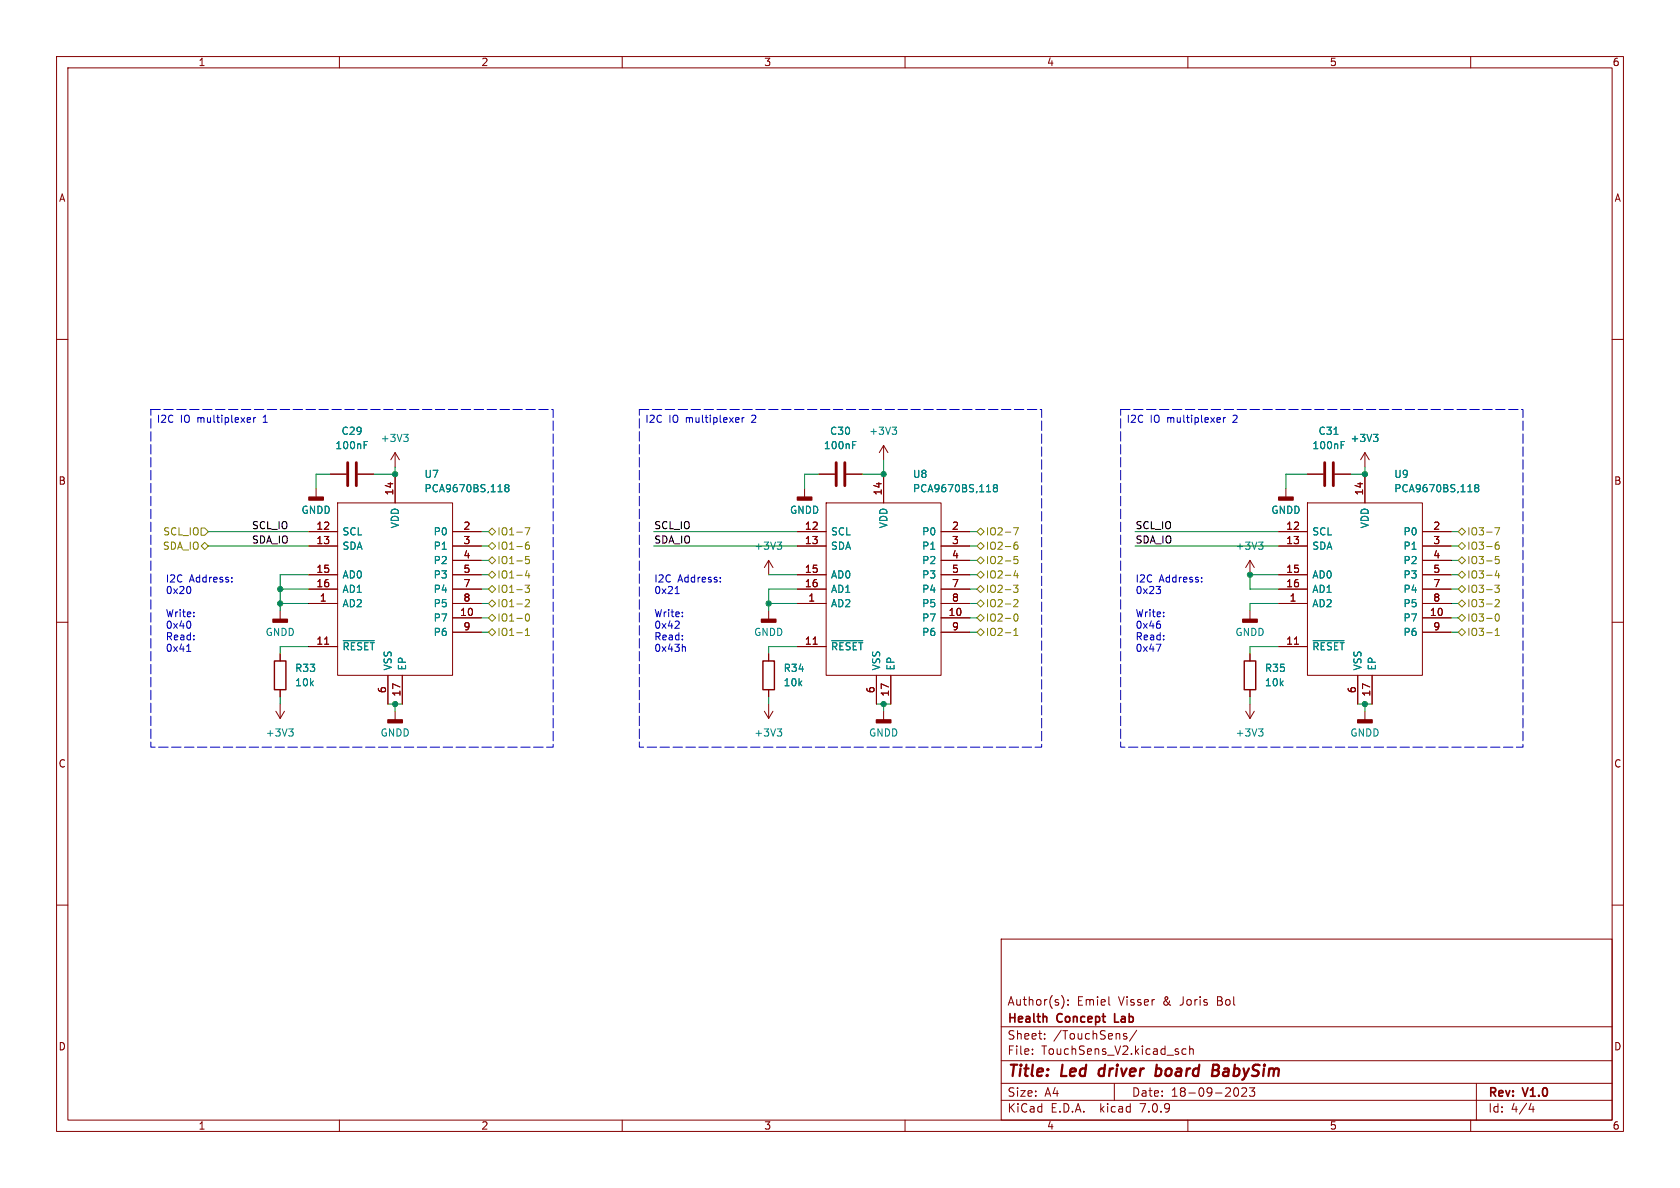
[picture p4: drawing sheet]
<svg xmlns="http://www.w3.org/2000/svg" width="297mm" height="210mm" viewBox="0 0 297 210" stroke-linecap="round" stroke-linejoin="round" font-family="sans-serif">
<g fill="none" stroke="#840000" stroke-width=".18">
<path d="M10 10h277v190h-277zM12 12h273v186h-273zM60 10v2M110 10v2M160 10v2M210 10v2M260 10v2M10 60h2M285 60h2M156.2 78.7l-.8 1.3M156.2 78.7v2.6M156.2 78.7l.8 1.3"/>
<path d="M54.6 94h5.1M54.6 96.5h5.1M55.9 86.4v1.5M58.4 83.8h2.8M59.7 88.9h20.3v30.5h-20.3zM63.2 83.8h2.8M69.8 80v2.6M69.8 83.8v5.1M69.8 80l-.7 1.3M69.8 80l.8 1.3M80 94h5.1M80 96.5h5.1"/>
<path d="M80 99.1h5.1M135.9 99.1l-.8 1.2M135.9 99.1v2.5M135.9 99.1l.8 1.2M141 94h5M141 96.5h5M142.2 86.4v1.5M144.8 83.8h2.8M146 88.9h20.4v30.5h-20.4zM149.6 83.8h2.8M156.2 83.8v5.1M166.4 94h5"/>
<path d="M166.4 96.5h5M166.4 99.1h5M221 99.1v2.5M221 99.1l-.8 1.2M221 99.1l.7 1.2M226.1 94h5M226.1 96.5h5M227.3 86.4v1.5M231.1 88.9h20.4v30.5h-20.4zM231.1 83.8h2.8M236 83.8h2.8M241.3 80l-.8 1.3"/>
<path d="M241.3 80v2.6M241.3 83.8v5.1M241.3 80l.8 1.3M251.5 94h5M251.5 96.5h5M251.5 99.1h5M10 110h2M49.5 108v1.5M49.5 115.6v1.2M54.6 106.7h5.1M54.6 114.3h5.1M54.6 101.6h5.1"/>
<path d="M54.6 104.1h5.1M57.4 113.9h.7M68.6 119.4v5.1M71.1 119.4v5.1M80 106.7h5.1M80 109.2h5.1M80 101.6h5.1M80 104.1h5.1M80 111.8h5.1M135.9 108v1.5M135.9 115.6v1.2M141 106.7h5"/>
<path d="M141 114.3h5M141 101.6h5M141 104.1h5M143.8 113.9h.7M154.9 119.4v5.1M157.5 119.4v5.1M166.4 106.7h5M166.4 109.2h5M166.4 101.6h5M166.4 104.1h5M166.4 111.8h5M221 108v1.5"/>
<path d="M221 115.6v1.2M226.1 106.7h5M226.1 114.3h5M226.1 101.6h5M226.1 104.1h5M228.8 113.9h.8M240 119.4v5.1M242.6 119.4v5.1M251.5 106.7h5M251.5 109.2h5M251.5 101.6h5M251.5 104.1h5"/>
<path d="M251.5 111.8h5M285 110h2M48.8 125.7l.7 1.3M49.5 121.9v1.3M49.5 124.5v2.5M50.3 125.7l-.8 1.3M69.8 125.7v1.6M135.1 125.7l.8 1.3M135.9 121.9v1.3M135.9 124.5v2.5M136.7 125.7l-.8 1.3M156.2 125.7v1.6"/>
<path d="M220.2 125.7l.8 1.3M221 121.9v1.3M221 124.5v2.5M221.7 125.7l-.7 1.3M241.3 125.7v1.6M10 160h2M285 160h2M177 166h108v32h-108zM187.7 176a1.72 1.72 0 0 1 0 2.3M188.8 177.6v.1M188.8 176.8v.1M196.1 177.6l.1 .1"/>
<path d="M60 198v2M110 198v2M160 198v2M177 194.5h108M177 191.5h108M177 187.5h108M177 181.5h108M182.5 186.3v.1M182.5 185.5v.1M184.7 183.6v.1M184.7 182.8v.1M197 191.5v3"/>
<path d="M198.7 183.1l.5 .2v.2l-.2 .2-.4-.1M198.7 182.8h.5M201 182.1l-1.3 2M209.7 185.5l-.5-.1-.2 .3v.4l.1 .2h.6M210 198v2M210.3 185.5l.2-.1 .4 .1 .1 .9M210.3 184.9v1.5M218.8 192.4a.81 .81 0 0 1-.3 1.4l-.2-.1M220.3 192.4v.5l-.8 .9h.9M221.8 192.3l-.5 .6 .4 .1v.7l-.2 .1h-.4l-.2-.1M260 198v2M261 191.5v6.5"/>
<path d="M270.7 195l-.4 1.1h.9M271 195.6v1"/>
</g>
<path d="M194.4 189.1l-.2 .7 .3 .4M204.4 189l.2-.1 .6 .1M204.5 188.2l-.2 2M205.1 190a.66 .66 0 0 1-.8 .1M214.4 189.2h.7M214.5 188.2h.7a.49 .49 0 0 1 .3 .5 .49 .49 0 0 1-.4 .5M215.1 189.2l.2 .1a.58 .58 0 0 1-.3 .9h-.7" fill="none" stroke="#840000" stroke-width=".4"/>
<path d="M184.8 179.7l.3 .2v.8M197.1 179.2v1.5h.7" fill="none" stroke="#840000" stroke-width=".3"/>
<path d="M61.5 81.8v4.1M63 81.8v4.1M147.8 81.8v4.1M149.4 81.8v4.1M234.2 81.8v4.1M235.7 81.8v4.1" fill="none" stroke="#840000" stroke-width=".51"/>
<g fill="none" stroke="#008484" stroke-width=".18">
<path d="M64.4 78.7h.4M64.4 78h.6M71.4 76.8h.7l-.4 .5M71.9 77.3l.2 .2v.3l-.2 .2M150.7 78.7h.5M150.7 78h.6M157.7 75.5h.8l-.4 .5M158.3 76l.2 .2v.3l-.2 .3M235.8 76.8h.8M237.1 78.7h.4M237.1 78h.6M242.8 76.8h.8l-.4 .5"/>
<path d="M243.4 77.3l.2 .2v.3l-.2 .2M89.5 86.2l-.2-.2 .2-.3h.2l.3 .2-.3 .3M89.5 86.2l-.2 .3v.3l.2 .1h.4l.1-.2-.1-.4-.2-.1M89.5 86.2h.2M137.4 95.8h.8l-.4 .5M137.9 96.3l.3 .3v.3l-.3 .2M175.9 86.2l-.3-.2 .3-.3h.2l.2 .2-.2 .3M175.9 86.2h.2M175.9 86.2l-.3 .3 .1 .3 .2 .1h.3l.1-.2v-.4l-.2-.1M222.5 95.8h.8l-.4 .5M223 96.3l.3 .3v.3l-.3 .2M260.9 86.2l-.2-.2 .2-.3h.4l.1 .2-.2 .3"/>
<path d="M260.9 86.2h.3M260.9 86.2l-.2 .3v.2l.2 .2h.4l.1-.2v-.2l-.2-.3M60.7 113.3h5.5M147 113.3h5.5M232.1 113.3h5.5M51 128.8h.8l-.4 .5M51.6 129.3l.2 .3v.3l-.2 .2M137.4 128.8h.8l-.4 .5M137.9 129.3l.3 .3v.3l-.3 .2M222.5 128.8h.8l-.4 .5M223 129.3l.3 .3v.3l-.3 .2"/>
</g>
<g fill="#840000" stroke="#840000" stroke-width=".25">
<path d="M68.6 127.3h2.5v.5h-2.5z"/>
<path d="M141 87.9h2.5v.5h-2.5z"/>
<path d="M154.9 127.3h2.6v.5h-2.6z"/>
<path d="M134.6 109.5h2.6v.5h-2.6z"/>
<path d="M226.1 87.9h2.5v.5h-2.5z"/>
<path d="M219.7 109.5h2.5v.5h-2.5z"/>
<path d="M240 127.3h2.6v.5h-2.6z"/>
<path d="M48.3 109.5h2.5v.5h-2.5z"/>
<path d="M54.6 87.9h2.5v.5h-2.5z"/>
</g>
<path d="M48.5 116.8h2v5.1h-2zM134.9 116.8h2v5.1h-2zM220 116.8h2v5.1h-2z" fill="none" stroke="#840000" stroke-width=".25"/>
<g fill="none" stroke="#848400" stroke-width=".18">
<path d="M35.6 96.5l.6-.6 .6 .6-.6 .7zM35.6 93.3h.6l.6 .7-.6 .6h-.6zM86.4 99.1l.6-.7 .6 .7-.6 .6zM86.4 96.5l.6-.6 .6 .6-.6 .7zM86.4 94l.6-.7 .6 .7-.6 .6zM92.8 93.3h.9l-.6 1.3M93.5 95.8l-.4 .1a.86 .86 0 0 0 0 1.2l.4-.1 .1-.4-.2-.3-.4 .1-.1 .2M93.5 98.4h-.6v.6l.2-.1h.4l.1 .2-.1 .4-.1 .1-.5-.1M172.7 94l.7-.7 .6 .7-.6 .6zM172.7 96.5l.7-.6 .6 .6-.6 .7zM172.7 99.1l.7-.7 .6 .7-.6 .6zM179.2 93.3h.8l-.5 1.3"/>
<path d="M179.8 95.8l-.3 .1a.86 .86 0 0 0 0 1.2l.4-.1 .1-.4-.3-.3-.3 .1-.2 .2M179.9 98.4h-.6l-.1 .6 .2-.1h.4l.2 .2-.1 .4-.2 .1-.5-.1M257.8 96.5l.6-.6 .7 .6-.7 .7zM257.8 99.1l.6-.7 .7 .7-.7 .6zM257.8 94l.6-.7 .7 .7-.7 .6zM264.3 93.3h.8l-.5 1.3M264.9 95.8l-.3 .1a.86 .86 0 0 0 0 1.2l.4-.1 .1-.4-.3-.3-.4 .1-.1 .2M265 98.4h-.6l-.1 .6 .2-.1h.4l.2 .2-.1 .4-.2 .1-.5-.1M86.4 111.8l.6-.7 .6 .7-.6 .6zM86.4 106.7l.6-.7 .6 .7-.6 .6zM86.4 104.1l.6-.6 .6 .6-.6 .7zM87 108.6l.6 .6-.6 .7-.6-.7z"/>
<path d="M87 101l.6 .6-.6 .6-.6-.6zM92.8 103.4h.8l-.4 .5 .3 .2v.5l-.1 .1-.6-.1M92.9 112.3h.7M92.9 111.4l.3-.3v1.2M92.9 106.1l.5-.1 .2 .4-.8 .9h.8M93 108.7l.2-.2a.68 .68 0 0 1 .4 .7 .68 .68 0 0 1-.4 .6l-.2-.1-.1-.4zM93.2 100.8l-.3 1h.8M93.5 101.3v.9M172.7 111.8l.7-.7 .6 .7-.6 .6zM172.7 109.2l.7-.6 .6 .6-.6 .7zM172.7 101.6l.7-.6 .6 .6-.6 .6zM172.7 104.1l.7-.6 .6 .6-.6 .7z"/>
<path d="M172.7 106.7l.7-.7 .6 .7-.6 .6zM179.2 103.4h.8l-.5 .5 .4 .2v.5l-.2 .1-.5-.1M179.2 112.3h.8M179.2 106.1l.5-.1 .3 .4-.8 .9h.8M179.2 111.4l.4-.3v1.2M179.4 108.7l.1-.2a.68 .68 0 0 1 .5 .7 .68 .68 0 0 1-.5 .6l-.1-.1-.2-.4zM179.5 100.8l-.3 1h.8M179.8 101.3v.9M257.8 101.6l.6-.6 .7 .6-.7 .6zM257.8 106.7l.6-.7 .7 .7-.7 .6zM257.8 104.1l.6-.6 .7 .6-.7 .7zM257.8 111.8l.6-.7 .7 .7-.7 .6z"/>
<path d="M257.8 109.2l.6-.6 .7 .6-.7 .7zM264.3 103.4h.8l-.5 .5 .4 .2v.5l-.2 .1-.5-.1M264.3 112.3h.8M264.3 106.1l.5-.1 .3 .4-.8 .9h.8M264.3 111.4l.4-.3v1.2M264.4 108.7l.2-.2a.68 .68 0 0 1 .5 .7 .68 .68 0 0 1-.5 .6l-.2-.1-.1-.4zM264.6 100.8l-.3 1h.8M264.9 101.3v.9"/>
</g>
<g fill="none" stroke="#0000c2" stroke-width=".18">
<path d="M44.1 73.8l.2 .3-.6 .1M44.2 74.6l-.1 .1M44.8 73.8v.9M45.2 73.8l-.4 .3M130.5 73.8l.2 .3-.7 .1M130.6 74.6l-.1 .1M131.2 73.8v.9M131.6 73.8l-.4 .3M215.6 73.8l.1 .3-.6 .1M215.7 74.6l-.1 .1M216.3 73.8v.9M216.7 73.8l-.4 .3"/>
<path d="M33 115.2h.7M33.2 114.1l.2-.2v1.3M33.5 103.7l.2 .4-.2 .8M33.5 109.9l.2 .4-.2 .7M34.3 108.9v.1M34.3 108.2v.2M41 102.8v.1M41 102.1v.1M119.4 104.9h.7M119.6 103.8l.1-.1v1.2M119.8 109.8l.3 .2-.1 .3-.7 .8h.8M120.6 108.9v.1"/>
<path d="M120.6 108.2v.2M120.8 114.3l.4 .2v.7M127.3 102.8v.1M127.3 102.1v.1M204.9 104.1l.3 .3v.3l-.3 .2M204.9 110.3l.3 .2v.3l-.3 .3M205.2 103.7l-.4 .4M205.2 113.9l-.5 1.3M205.7 108.9v.1M205.7 108.2v.2M212.4 102.8v.1M212.4 102.1v.1"/>
</g>
<path d="M26.7 72.4h71.1v59.7h-71.1zM113 72.4h71.1v59.7h-71.1zM198.1 72.4h71.1v59.7h-71.1z" fill="none" stroke="#0000c2" stroke-width=".18" stroke-dasharray="1.7 .6"/>
<g fill="none" stroke="#008400" stroke-width=".18">
<path d="M36.8 96.5h17.8M36.8 94h17.8M58.4 83.8h-2.5v2.6M69.8 82.6v1.2h-3.8M85.1 96.5h1.3M85.1 94h1.3M85.1 99.1h1.3M115.6 96.5h25.4M115.6 94h25.4M144.8 83.8h-2.6v2.6M156.2 81.3v2.5h-3.8M171.4 96.5h1.3"/>
<path d="M171.4 94h1.3M171.4 99.1h1.3M200.7 96.5h25.4M200.7 94h25.4M231.1 83.8h-3.8v2.6M241.3 82.6v1.2h-2.5M256.5 96.5h1.3M256.5 94h1.3M256.5 99.1h1.3M49.5 106.7h5.1M49.5 104.1h5.1M54.6 114.3h-5.1v1.3"/>
<path d="M54.6 101.6h-5.1v6.4M85.1 111.8h1.3M85.1 106.7h1.3M85.1 101.6h1.3M85.1 104.1h1.3M85.1 109.2h1.3M135.9 106.7h5.1M135.9 101.6h5.1M141 114.3h-5.1v1.3M141 104.1h-5.1v3.9M171.4 111.8h1.3M171.4 106.7h1.3"/>
<path d="M171.4 101.6h1.3M171.4 104.1h1.3M171.4 109.2h1.3M226.1 106.7h-5.1v1.3M226.1 114.3h-5.1v1.3M226.1 101.6h-5.1v2.5h5.1M256.5 111.8h1.3M256.5 106.7h1.3M256.5 101.6h1.3M256.5 104.1h1.3M256.5 109.2h1.3M49.5 123.2v1.3"/>
<path d="M68.6 124.5h2.5M69.8 124.5v1.2M135.9 123.2v1.3M154.9 124.5h2.6M156.2 124.5v1.2M221 123.2v1.3M240 124.5h2.6M241.3 124.5v1.2"/>
</g>
<g fill="#008400" stroke="#008400" stroke-width=".18">
<circle cx="156.2" cy="83.8" r=".46"/>
<circle cx="135.9" cy="106.7" r=".46"/>
<circle cx="156.2" cy="124.5" r=".46"/>
<circle cx="49.5" cy="106.7" r=".46"/>
<circle cx="69.8" cy="124.5" r=".46"/>
<circle cx="69.8" cy="83.8" r=".46"/>
<circle cx="49.5" cy="104.1" r=".46"/>
<circle cx="241.3" cy="124.5" r=".46"/>
<circle cx="221" cy="101.6" r=".46"/>
<circle cx="241.3" cy="83.8" r=".46"/>
</g>
<g font-size="2.8" fill="#840000">
<text x="178" y="190.9">Title:</text>
<text x="187.7" y="190.9">Led</text>
<text x="195.1" y="190.9">driver</text>
<text x="205.9" y="190.9">board</text>
<text x="216.7" y="190.9">BabySim</text>
</g>
<g font-size="2.1" fill="#840000">
<text x="178" y="178">Author(s):</text>
<text x="190.4" y="178">Emiel</text>
<text x="197.8" y="178">Visser</text>
<text x="205.8" y="178">&amp;</text>
<text x="208.9" y="178">Joris</text>
<text x="215.6" y="178">Bol</text>
<text x="178" y="184">Sheet:</text>
<text x="178" y="181.2">Health</text>
<text x="186.2" y="184">/TouchSens/</text>
<text x="187" y="181.2">Concept</text>
<text x="197.7" y="181.2">Lab</text>
<text x="178" y="186.7">File:</text>
<text x="184.1" y="186.7">TouchSens_V2.kicad_sch</text>
<text x="178" y="196.9">KiCad</text>
<text x="178" y="194.1">Size:</text>
<text x="184.7" y="194.1">A4</text>
<text x="185.7" y="196.9">E.D.A.</text>
<text x="194.6" y="196.9">kicad</text>
<text x="200" y="194.1">Date:</text>
<text x="201.8" y="196.9">7.0.9</text>
<text x="207" y="194.1">18-09-2023</text>
<text x="263" y="194.3">Rev:</text>
<text x="263" y="196.9">Id:</text>
<text x="267.1" y="196.9">4/4</text>
<text x="269.4" y="194.3">V1.0</text>
</g>
<g font-size="1.8" fill="#840000">
<text x="35" y="11.9">1</text>
<text x="85" y="11.9">2</text>
<text x="135" y="11.9">3</text>
<text x="185" y="11.9">4</text>
<text x="235" y="11.9">5</text>
<text x="285" y="11.9">6</text>
<text x="10.3" y="35.9">A</text>
<text x="285.3" y="35.9">A</text>
<text x="10.3" y="85.9">B</text>
<text x="69.6" y="87.7" transform="rotate(-90 69.6 87.7)">14</text>
<text x="156" y="87.7" transform="rotate(-90 156 87.7)">14</text>
<text x="241" y="87.7" transform="rotate(-90 241 87.7)">14</text>
<text x="285.3" y="85.9">B</text>
<text x="55.8" y="93.7">12</text>
<text x="81.8" y="93.7">2</text>
<text x="142.2" y="93.7">12</text>
<text x="168.2" y="93.7">2</text>
<text x="227.3" y="93.7">12</text>
<text x="253.3" y="93.7">2</text>
<text x="55.8" y="96.3">13</text>
<text x="55.8" y="101.3">15</text>
<text x="81.8" y="96.3">3</text>
<text x="81.8" y="98.8">4</text>
<text x="81.8" y="101.3">5</text>
<text x="142.2" y="96.3">13</text>
<text x="142.2" y="101.3">15</text>
<text x="168.2" y="96.3">3</text>
<text x="168.2" y="98.8">4</text>
<text x="168.2" y="101.3">5</text>
<text x="227.3" y="96.3">13</text>
<text x="227.3" y="101.3">15</text>
<text x="253.3" y="96.3">3</text>
<text x="253.3" y="98.8">4</text>
<text x="253.3" y="101.3">5</text>
<text x="55.8" y="103.9">16</text>
<text x="56.4" y="106.4">1</text>
<text x="81.8" y="103.9">7</text>
<text x="81.8" y="106.4">8</text>
<text x="142.2" y="103.9">16</text>
<text x="142.8" y="106.4">1</text>
<text x="168.2" y="103.9">7</text>
<text x="168.2" y="106.4">8</text>
<text x="227.3" y="103.9">16</text>
<text x="227.9" y="106.4">1</text>
<text x="253.3" y="103.9">7</text>
<text x="253.3" y="106.4">8</text>
<text x="81.2" y="109">10</text>
<text x="81.8" y="111.5">9</text>
<text x="167.6" y="109">10</text>
<text x="168.2" y="111.5">9</text>
<text x="252.7" y="109">10</text>
<text x="253.3" y="111.5">9</text>
<text x="55.8" y="114">11</text>
<text x="142.2" y="114">11</text>
<text x="227.3" y="114">11</text>
<text x="68.3" y="122.6" transform="rotate(-90 68.3 122.6)">6</text>
<text x="70.9" y="123.2" transform="rotate(-90 70.9 123.2)">17</text>
<text x="154.7" y="122.6" transform="rotate(-90 154.7 122.6)">6</text>
<text x="157.2" y="123.2" transform="rotate(-90 157.2 123.2)">17</text>
<text x="239.8" y="122.6" transform="rotate(-90 239.8 122.6)">6</text>
<text x="242.3" y="123.2" transform="rotate(-90 242.3 123.2)">17</text>
<text x="10.3" y="135.9">C</text>
<text x="285.3" y="135.9">C</text>
<text x="10.3" y="185.9">D</text>
<text x="285.3" y="185.9">D</text>
<text x="35" y="199.9">1</text>
<text x="85" y="199.9">2</text>
<text x="135" y="199.9">3</text>
<text x="185" y="199.9">4</text>
<text x="235" y="199.9">5</text>
<text x="285" y="199.9">6</text>
</g>
<g font-size="1.8" fill="#0000c2">
<text x="27.6" y="75.1">I2C</text>
<text x="31.9" y="75.1">IO</text>
<text x="35" y="75.1">multiplexer</text>
<text x="46.8" y="75.1">1</text>
<text x="114" y="75.1">I2C</text>
<text x="118.2" y="75.1">IO</text>
<text x="121.3" y="75.1">multiplexer</text>
<text x="133.2" y="75.1">2</text>
<text x="199.1" y="75.1">I2C</text>
<text x="203.3" y="75.1">IO</text>
<text x="206.4" y="75.1">multiplexer</text>
<text x="218.2" y="75.1">2</text>
<text x="29.2" y="103.1">I2C</text>
<text x="29.2" y="105.1">0x20</text>
<text x="33.5" y="103.1">Address:</text>
<text x="115.6" y="103.1">I2C</text>
<text x="115.6" y="105.1">0x21</text>
<text x="119.8" y="103.1">Address:</text>
<text x="200.7" y="103.1">I2C</text>
<text x="200.7" y="105.1">0x23</text>
<text x="204.9" y="103.1">Address:</text>
<text x="29.2" y="109.2">Write:</text>
<text x="29.2" y="111.2">0x40</text>
<text x="29.2" y="113.3">Read:</text>
<text x="115.6" y="109.2">Write:</text>
<text x="115.6" y="111.2">0x42</text>
<text x="115.6" y="113.3">Read:</text>
<text x="200.7" y="109.2">Write:</text>
<text x="200.7" y="111.2">0x46</text>
<text x="200.7" y="113.3">Read:</text>
<text x="29.2" y="115.3">0x41</text>
<text x="115.6" y="115.3">0x43h</text>
<text x="200.7" y="115.3">0x47</text>
</g>
<g font-size="1.8" fill="#008484">
<text x="60.3" y="77.1">C29</text>
<text x="146.6" y="77.1">C30</text>
<text x="153.6" y="77.1">+3V3</text>
<text x="233" y="77.1">C31</text>
<text x="59.2" y="79.6">100nF</text>
<text x="67.2" y="78.3">+3V3</text>
<text x="145.6" y="79.6">100nF</text>
<text x="231.9" y="79.6">100nF</text>
<text x="238.7" y="78.3">+3V3</text>
<text x="74.9" y="84.7">U7</text>
<text x="74.9" y="87.2">PCA9670BS,118</text>
<text x="161.3" y="84.7">U8</text>
<text x="161.3" y="87.2">PCA9670BS,118</text>
<text x="246.4" y="84.7">U9</text>
<text x="246.4" y="87.2">PCA9670BS,118</text>
<text x="53.2" y="91">GNDD</text>
<text x="60.5" y="94.8">SCL</text>
<text x="70.7" y="93.5" transform="rotate(-90 70.7 93.5)">VDD</text>
<text x="76.6" y="94.8">P0</text>
<text x="139.6" y="91">GNDD</text>
<text x="146.8" y="94.8">SCL</text>
<text x="157.1" y="93.5" transform="rotate(-90 157.1 93.5)">VDD</text>
<text x="162.9" y="94.8">P0</text>
<text x="224.7" y="91">GNDD</text>
<text x="231.9" y="94.8">SCL</text>
<text x="242.2" y="93.5" transform="rotate(-90 242.2 93.5)">VDD</text>
<text x="248" y="94.8">P0</text>
<text x="60.5" y="97.4">SDA</text>
<text x="76.6" y="97.4">P1</text>
<text x="76.6" y="99.9">P2</text>
<text x="133.2" y="97.4">+3V3</text>
<text x="146.8" y="97.4">SDA</text>
<text x="162.9" y="97.4">P1</text>
<text x="162.9" y="99.9">P2</text>
<text x="218.3" y="97.4">+3V3</text>
<text x="231.9" y="97.4">SDA</text>
<text x="248" y="97.4">P1</text>
<text x="248" y="99.9">P2</text>
<text x="60.5" y="107.5">AD2</text>
<text x="60.5" y="102.5">AD0</text>
<text x="60.5" y="105">AD1</text>
<text x="76.6" y="102.5">P3</text>
<text x="76.6" y="105">P4</text>
<text x="76.6" y="107.5">P5</text>
<text x="146.8" y="107.5">AD2</text>
<text x="146.8" y="102.5">AD0</text>
<text x="146.8" y="105">AD1</text>
<text x="162.9" y="102.5">P3</text>
<text x="162.9" y="105">P4</text>
<text x="162.9" y="107.5">P5</text>
<text x="231.9" y="107.5">AD2</text>
<text x="231.9" y="102.5">AD0</text>
<text x="231.9" y="105">AD1</text>
<text x="248" y="102.5">P3</text>
<text x="248" y="105">P4</text>
<text x="248" y="107.5">P5</text>
<text x="46.9" y="112.6">GNDD</text>
<text x="76.6" y="110.1">P7</text>
<text x="76.6" y="112.6">P6</text>
<text x="133.2" y="112.6">GNDD</text>
<text x="162.9" y="110.1">P7</text>
<text x="162.9" y="112.6">P6</text>
<text x="218.3" y="112.6">GNDD</text>
<text x="248" y="110.1">P7</text>
<text x="248" y="112.6">P6</text>
<text x="52.1" y="119">R33</text>
<text x="60.5" y="115.2">~{RESET}</text>
<text x="69.4" y="118.6" transform="rotate(-90 69.4 118.6)">VSS</text>
<text x="72" y="118.6" transform="rotate(-90 72 118.6)">EP</text>
<text x="138.4" y="119">R34</text>
<text x="146.8" y="115.2">~{RESET}</text>
<text x="155.8" y="118.6" transform="rotate(-90 155.8 118.6)">VSS</text>
<text x="158.3" y="118.6" transform="rotate(-90 158.3 118.6)">EP</text>
<text x="223.5" y="119">R35</text>
<text x="231.9" y="115.2">~{RESET}</text>
<text x="240.9" y="118.6" transform="rotate(-90 240.9 118.6)">VSS</text>
<text x="243.4" y="118.6" transform="rotate(-90 243.4 118.6)">EP</text>
<text x="52.1" y="121.5">10k</text>
<text x="138.4" y="121.5">10k</text>
<text x="223.5" y="121.5">10k</text>
<text x="46.9" y="130.4">+3V3</text>
<text x="67.2" y="130.4">GNDD</text>
<text x="133.2" y="130.4">+3V3</text>
<text x="153.5" y="130.4">GNDD</text>
<text x="218.3" y="130.4">+3V3</text>
<text x="238.6" y="130.4">GNDD</text>
</g>
<g font-size="1.8" fill="#848400">
<text x="28.8" y="94.8">SCL_IO</text>
<text x="87.8" y="94.8">IO1-7</text>
<text x="174.2" y="94.8">IO2-7</text>
<text x="259.3" y="94.8">IO3-7</text>
<text x="28.7" y="97.4">SDA_IO</text>
<text x="87.8" y="99.9">IO1-5</text>
<text x="87.8" y="97.4">IO1-6</text>
<text x="174.2" y="97.4">IO2-6</text>
<text x="174.2" y="99.9">IO2-5</text>
<text x="259.3" y="97.4">IO3-6</text>
<text x="259.3" y="99.9">IO3-5</text>
<text x="87.8" y="107.5">IO1-2</text>
<text x="87.8" y="105">IO1-3</text>
<text x="87.8" y="102.5">IO1-4</text>
<text x="174.2" y="102.5">IO2-4</text>
<text x="174.2" y="105">IO2-3</text>
<text x="174.2" y="107.5">IO2-2</text>
<text x="259.3" y="102.5">IO3-4</text>
<text x="259.3" y="107.5">IO3-2</text>
<text x="259.3" y="105">IO3-3</text>
<text x="87.8" y="112.6">IO1-1</text>
<text x="87.8" y="110.1">IO1-0</text>
<text x="174.2" y="112.6">IO2-1</text>
<text x="174.2" y="110.1">IO2-0</text>
<text x="259.3" y="112.6">IO3-1</text>
<text x="259.3" y="110.1">IO3-0</text>
</g>
<g font-size="1.8">
<text x="44.4" y="93.6">SCL_IO</text>
<text x="115.6" y="93.6">SCL_IO</text>
<text x="200.7" y="93.6">SCL_IO</text>
<text x="44.4" y="96.2">SDA_IO</text>
<text x="115.6" y="96.2">SDA_IO</text>
<text x="200.7" y="96.2">SDA_IO</text>
</g>
</svg>
